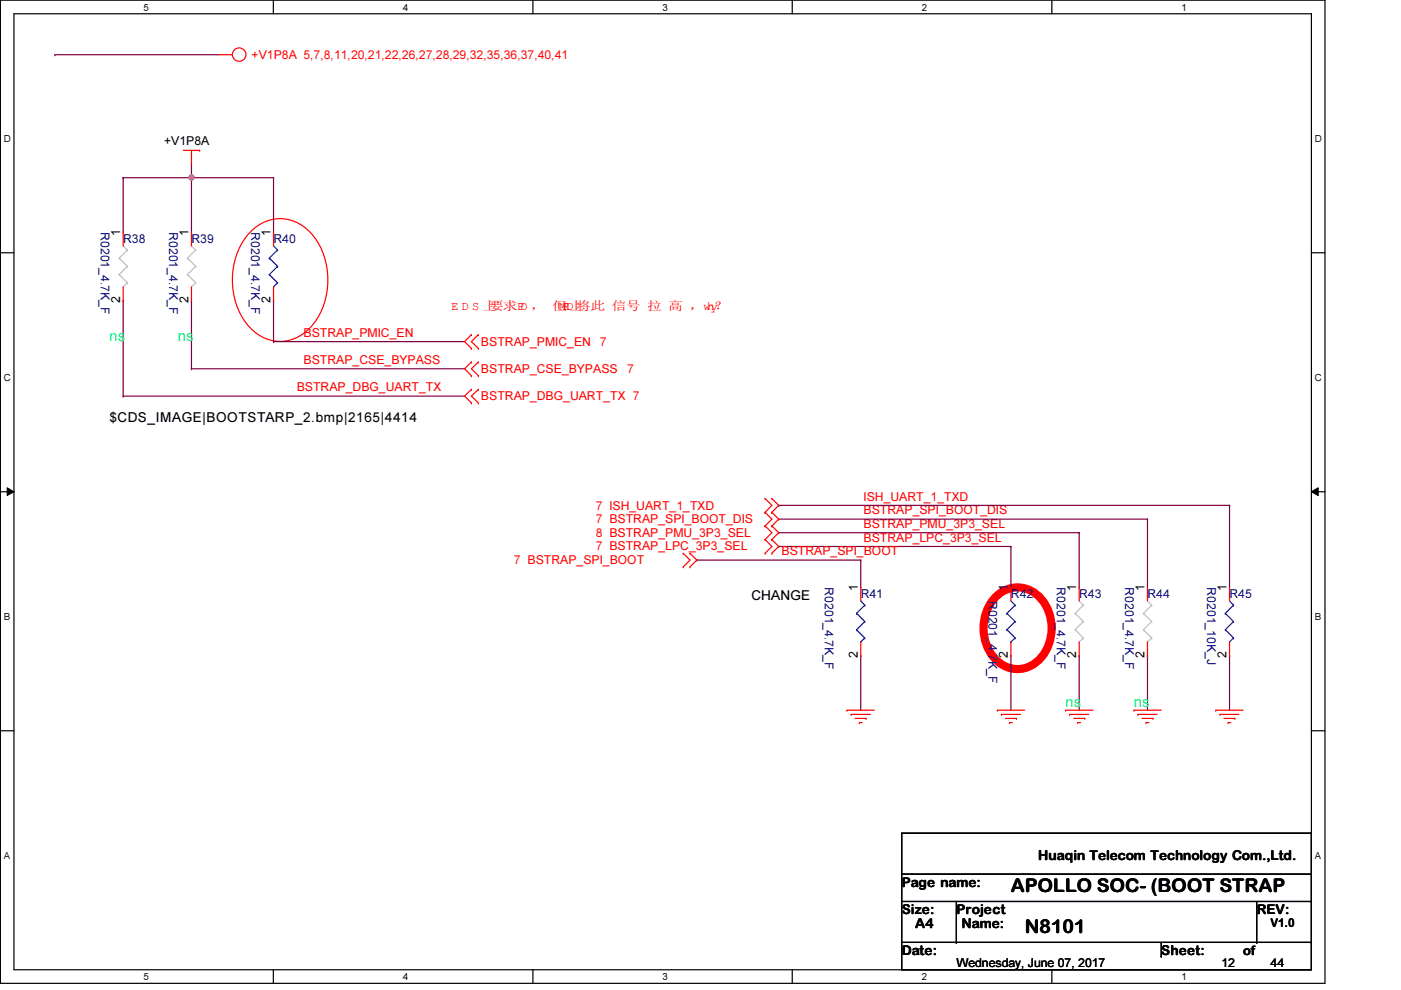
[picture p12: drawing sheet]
<svg xmlns="http://www.w3.org/2000/svg" width="297mm" height="210mm" viewBox="0 0 297 210" stroke-linecap="round" stroke-linejoin="round" font-family="sans-serif">
<path d="M.1 0h280.8v208.5h-280.8zM3 2.9h275v202.7h-275z" fill="none" stroke="#000" stroke-width=".25"/>
<g fill="#fff">
<path d="M30.4 .3h1.2v2.4h-1.2z"/>
<path d="M30.4 205.9h1.2v2.3h-1.2z"/>
</g>
<path d="M58 0v2.9M58 205.6v2.9" fill="none" stroke="#000" stroke-width=".25"/>
<g fill="#fff">
<path d="M85.4 .3h1.2v2.4h-1.2z"/>
<path d="M85.4 205.9h1.2v2.3h-1.2z"/>
</g>
<path d="M113 0v2.9M113 205.6v2.9" fill="none" stroke="#000" stroke-width=".25"/>
<g fill="#fff">
<path d="M140.5 .3h1.1v2.4h-1.1z"/>
<path d="M140.5 205.9h1.1v2.3h-1.1z"/>
</g>
<path d="M168 0v2.9M168 205.6v2.9" fill="none" stroke="#000" stroke-width=".25"/>
<g fill="#fff">
<path d="M195.4 .3h1.2v2.4h-1.2z"/>
<path d="M195.4 205.9h1.2v2.3h-1.2z"/>
</g>
<path d="M223 0v2.9M223 205.6v2.9" fill="none" stroke="#000" stroke-width=".25"/>
<g fill="#fff">
<path d="M250.5 .3h1.1v2.4h-1.1z"/>
<path d="M250.5 205.9h1.1v2.3h-1.1z"/>
<path d="M.8 28.2h1.5v2.4h-1.5z"/>
<path d="M278.8 28.2h1.4v2.4h-1.4z"/>
<path d="M.8 78.9h1.5v2.3h-1.5z"/>
<path d="M278.8 78.9h1.4v2.3h-1.4z"/>
</g>
<path d="M.1 53.6h2.9M278 53.6h2.9" fill="none" stroke="#000" stroke-width=".25"/>
<g fill="#fff">
<path d="M.8 129.6h1.4v2.3h-1.4z"/>
<path d="M278.8 129.6h1.3v2.3h-1.3z"/>
</g>
<path d="M.1 104.3h2.9M278 104.3h2.9" fill="none" stroke="#000" stroke-width=".25"/>
<path d="M1.5 103.4l1.5 .9-1.5 .8zM278 104.3l1.5-.9v1.7z" fill="#000"/>
<path d="M1.5 103.4l1.5 .9-1.5 .8zM278 104.3l1.5-.9v1.7z" fill="none" stroke="#000" stroke-width=".21"/>
<g fill="#fff">
<path d="M.8 180.3h1.4v2.3h-1.4z"/>
<path d="M278.8 180.3h1.3v2.3h-1.3z"/>
</g>
<path d="M.1 154.9h2.9M278 154.9h2.9" fill="none" stroke="#000" stroke-width=".25"/>
<path d="M211.3 126.3a6.5 6.5 0 0 1 10.2 1.6 9.5 9.5 0 0 1-3 13.3 6.6 6.6 0 0 1-9-3.6 9.9 9.9 0 0 1 1.8-11.3z" fill="none" stroke="#f00" stroke-width="1.7"/>
<path d="M53.1 49.2a8.6 8.6 0 0 1 13.4 1 15.6 15.6 0 0 1-.8 19.3 8.5 8.5 0 0 1-13.5-.9 15.6 15.6 0 0 1 .9-19.4z" fill="none" stroke="#f00" stroke-width=".25"/>
<g fill="none" stroke="#800040" stroke-width=".25">
<path d="M26.1 37.7h.1M26.1 37.7h14.5M40.6 34.8h.1M40.6 37.7h.1M40.6 34.8v14.4M26.1 63.7h.1M26.1 63.7v20.3M40.6 78.2h.1M40.6 63.7h.1M40.6 63.7v14.5M40.6 78.2h57.9M58 63.7h.1"/>
<path d="M58 72.4h.1M58 63.7v8.7M58 72.4h40.5M26.1 84h.1M26.1 84h72.4M147.7 118.7h.1M147.7 118.7h34.8M165.1 115.9h.1M165.1 112.9h.1M165.1 110.1h.1M165.1 107.1h.1M165.1 115.9h49.2"/>
<path d="M165.1 112.9h63.7M165.1 110.1h78.2M165.1 107.1h95.6M182.5 118.7h.1M182.5 118.7v5.8M214.3 115.9h.1M214.3 115.9v8.6M228.8 112.9h.1M228.8 112.9v11.6M243.3 110.1h.1M243.3 110.1v14.4M260.7 107.1h.1"/>
<path d="M260.7 107.1v17.4M182.5 139h.1M182.5 139v11.6M214.3 139h.1M214.3 139v11.6M228.8 139h.1M228.8 139v11.6M243.3 139h.1M243.3 139v11.6M260.7 139h.1M260.7 139v11.6"/>
</g>
<circle cx="40.6" cy="37.6" r=".56" fill="#f0f"/>
<circle cx="40.6" cy="37.6" r=".56" fill="none" stroke="#f0f" stroke-width=".25"/>
<path d="M11.6 11.6h.1M11.6 11.6h34.8M26.1 37.7h.1M26.1 37.7v11.5M40.6 37.7h.1M40.6 37.7h17.4M58 37.7h.1M58 37.7v11.5" fill="none" stroke="#800040" stroke-width=".25"/>
<g fill="none" stroke="#f00" stroke-width=".25">
<path d="M46.4 11.6h2.9M49.3 11.6h.1M38.9 31.9h3.4M40.6 34.8h.1M40.6 31.9v2.9M42.3 31.9h.1M26.1 49.2h.1M26.1 49.2v3M40.6 49.2h.1M40.6 49.2v3M58 49.2h.1M58 49.2v3"/>
<path d="M26.1 63.7h.1M26.1 60.8v2.9M40.6 63.7h.1M40.6 60.8v2.9M58 63.7h.1M58 60.8v2.9M99.9 71h.1M99.9 73.9h.1M99.9 76.8h.1M99.9 79.7h.1M99.9 71l-1.4 1.4 1.4 1.5M99.9 76.8l-1.4 1.4 1.4 1.5"/>
<path d="M101.4 73.9h.1M101.4 71h.1M101.4 79.7h.1M101.4 76.8h.1M101.4 71l-1.5 1.4 1.5 1.5M101.4 76.8l-1.5 1.4 1.5 1.5M99.9 82.5h.1M99.9 85.4h.1M99.9 82.5l-1.4 1.5 1.4 1.4M101.4 85.4h.1M101.4 82.5h.1M101.4 82.5l-1.5 1.5 1.5 1.4"/>
<path d="M144.9 117.3h.1M144.9 117.3l1.4 1.4-1.4 1.5M146.3 117.3h.1M146.3 117.3l1.4 1.4-1.4 1.5M162.2 108.6h.1M162.2 105.7h.1M162.2 111.5h.1M162.2 114.4h.1M162.2 117.3h.1M162.2 105.7l1.5 1.4-1.5 1.5M162.2 108.6l1.5 1.5-1.5 1.4M162.2 111.5l1.5 1.4-1.5 1.5"/>
<path d="M162.2 114.4l1.5 1.5-1.5 1.4M163.7 105.7h.1M163.7 108.6h.1M163.7 111.5h.1M163.7 114.4h.1M163.7 117.3h.1M163.7 105.7l1.4 1.4-1.4 1.5M163.7 108.6l1.4 1.5-1.4 1.4M163.7 111.5l1.4 1.4-1.4 1.5M163.7 114.4l1.4 1.5-1.4 1.4M144.9 120.2h.1M146.3 120.2h.1"/>
<path d="M182.5 124.5h.1M182.5 139h.1M182.5 124.5v2.9M182.5 136.1v2.9M214.3 124.5h.1M214.3 139h.1M214.3 124.5v2.9M214.3 136.1v2.9M228.8 124.5h.1M228.8 139h.1M228.8 124.5v2.9M228.8 136.1v2.9"/>
<path d="M243.3 124.5h.1M243.3 139h.1M243.3 124.5v2.9M243.3 136.1v2.9M260.7 124.5h.1M260.7 139h.1M260.7 124.5v2.9M260.7 136.1v2.9M179.6 150.6h.1M179.6 150.6h5.8M180.5 151.5h.1M180.5 151.5h4"/>
<path d="M181.3 152.3h2.3M182.2 153.2h.1M182.2 153.2h.6M183.6 152.3h.1M211.5 150.6h.1M211.5 150.6h5.8M212.3 151.5h.1M212.3 151.5h4.1M213.2 152.3h2.3M214 153.2h.1M214 153.2h.6M215.5 152.3h.1"/>
<path d="M225.9 150.6h.1M225.9 150.6h5.8M226.8 151.5h.1M226.8 151.5h4M227.7 152.3h2.3M228.5 153.2h.1M228.5 153.2h.6M230 152.3h.1M240.4 150.6h.1M240.4 150.6h5.8M241.3 151.5h.1M241.3 151.5h4"/>
<path d="M242.1 152.3h2.4M243 153.2h.1M243 153.2h.6M244.5 152.3h.1M257.8 150.6h.1M257.8 150.6h5.8M258.7 151.5h.1M258.7 151.5h4M259.5 152.3h2.3M260.4 153.2h.1M260.4 153.2h.5M261.8 152.3h.1"/>
<circle cx="50.7" cy="11.6" r="1.43"/>
</g>
<g fill="none" stroke="#000" stroke-width=".25">
<path d="M191.2 176.7h86.8v28.9h-86.8zM191.2 185.3h86.8M191.2 191.1h86.8M191.2 199.8h86.8M202.8 199.8h.1M202.8 191.1v8.7M246.2 199.8v2.9M266.4 199.8h.1M266.4 191.1v8.7M278 185.3h.1M278 191.1h.1M278 199.8h.1"/>
<path d="M246.2 202.7h.1"/>
</g>
<g fill="none" stroke="#c0c0c0" stroke-width=".25">
<path d="M25.3 54.7h.1M25.3 58.2h.1M25.3 54.7l1.7 1.8M25.3 58.2l1.7 1.7M26.1 52.2l.9 .8M27 53h.1M27 56.5h.1M27 59.9h.1M27 53l-1.7 1.7M27 56.5l-1.7 1.7M27 59.9l-.9 .9M39.7 54.7h.1"/>
<path d="M39.7 58.2h.1M39.7 54.7l1.8 1.8M39.7 58.2l1.8 1.7M40.6 52.2l.9 .8M41.5 53h.1M41.5 56.5h.1M41.5 59.9h.1M41.5 53l-1.8 1.7M41.5 56.5l-1.8 1.7M41.5 59.9l-.9 .9M26.1 60.8h.1M40.6 60.8h.1"/>
<path d="M228 130h.1M228 133.5h.1M228 130l1.7 1.8M228 133.5l1.7 1.8M228.8 136.1h.1M228.8 127.4l.9 .9M229.7 128.3h.1M229.7 131.8h.1M229.7 135.3h.1M229.7 128.3l-1.7 1.7M229.7 131.8l-1.7 1.7M229.7 135.3l-.9 .8"/>
<path d="M242.4 130h.1M242.4 133.5h.1M242.4 130l1.8 1.8M242.4 133.5l1.8 1.8M243.3 136.1h.1M243.3 127.4l.9 .9M244.2 128.3h.1M244.2 131.8h.1M244.2 135.3h.1M244.2 128.3l-1.8 1.7M244.2 131.8l-1.8 1.7M244.2 135.3l-.9 .8"/>
</g>
<g fill="none" stroke="#00f" stroke-width=".25">
<path d="M57.1 54.7h.1M57.1 58.2h.1M57.1 54.7l1.7 1.8M57.1 58.2l1.7 1.7M58 52.2l.8 .8M58.8 53h.1M58.8 56.5h.1M58.8 59.9h.1M58.8 53l-1.7 1.7M58.8 56.5l-1.7 1.7M58.8 59.9l-.8 .9M58 60.8h.1"/>
<path d="M181.6 130h.1M181.6 133.5h.1M181.6 130l1.7 1.8M181.6 133.5l1.7 1.8M182.5 136.1h.1M182.5 127.4l.8 .9M183.3 128.3h.1M183.3 131.8h.1M183.3 135.3h.1M183.3 128.3l-1.7 1.7M183.3 131.8l-1.7 1.7M183.3 135.3l-.8 .8"/>
<path d="M213.5 130h.1M213.5 133.5h.1M213.5 130l1.7 1.8M213.5 133.5l1.7 1.8M214.3 136.1h.1M214.3 127.4l.9 .9M215.2 128.3h.1M215.2 131.8h.1M215.2 135.3h.1M215.2 128.3l-1.7 1.7M215.2 131.8l-1.7 1.7M215.2 135.3l-.9 .8"/>
<path d="M259.8 130h.1M259.8 133.5h.1M259.8 130l1.7 1.8M259.8 133.5l1.7 1.8M260.7 136.1h.1M260.7 127.4l.8 .9M261.5 128.3h.1M261.5 131.8h.1M261.5 135.3h.1M261.5 128.3l-1.7 1.7M261.5 131.8l-1.7 1.7M261.5 135.3l-.8 .8"/>
</g>
<circle cx="40.6" cy="37.6" r=".56" fill="#f0f"/>
<circle cx="40.6" cy="37.6" r=".56" fill="none" stroke="#f0f" stroke-width=".25"/>
<g font-size="4">
<text x="214.3" y="189.1">APOLLO SOC- (BOOT STRAP</text>
<text x="217.3" y="197.8">N8101</text>
</g>
<g font-size="3.1" fill="#00ff80">
<text x="23.2" y="72.3">ns</text>
<text x="37.7" y="72.3">ns</text>
<text x="225.9" y="149.9">ns</text>
<text x="240.4" y="149.9">ns</text>
</g>
<g font-size="2.9">
<text x="23.2" y="89.5">$CDS_IMAGE|BOOTSTARP_2.bmp|2165|4414</text>
<text x="159.3" y="127.1">CHANGE</text>
<text x="220.1" y="182.2">Huaqin Telecom Technology Com.,Ltd.</text>
<text x="191.2" y="188">Page name:</text>
<text x="191.2" y="193.8">Size:</text>
<text x="194.1" y="196.7">A4</text>
<text x="202.8" y="193.8">Project</text>
<text x="203.9" y="196.7">Name:</text>
<text x="266.4" y="193.8">REV:</text>
<text x="191.2" y="202.5">Date:</text>
<text x="246.2" y="202.5">Sheet:</text>
</g>
<text font-size="2.8" x="263.6" y="202.4">of</text>
<g font-size="2.6" fill="#f00">
<text x="53.3" y="12.5">+V1P8A 5,7,8,11,20,21,22,26,27,28,29,32,35,36,37,40,41</text>
<text x="95.6" y="65.8">E D S 上</text>
<text x="103.7" y="65.8">上上PD ， 但 上</text>
<text x="118.6" y="65.8">MRD 上上 上上 上 上 ，why？</text>
<text x="64.3" y="71.4">BSTRAP_PMIC_EN</text>
<text x="64.3" y="77.2">BSTRAP_CSE_BYPASS</text>
<text x="102" y="73.3">BSTRAP_PMIC_EN</text>
<text x="127.2" y="73.3">7</text>
<text x="62.9" y="83">BSTRAP_DBG_UART_TX</text>
<text x="102" y="79.1">BSTRAP_CSE_BYPASS</text>
<text x="133" y="79.1">7</text>
<text x="102" y="84.9">BSTRAP_DBG_UART_TX 7</text>
<text x="183.1" y="106.1">ISH_UART_1_TXD</text>
<text x="126.3" y="108">7 ISH_UART_1_TXD</text>
<text x="126.3" y="111">7 BSTRAP_SPI_BOOT_DIS</text>
<text x="126.3" y="113.8">8 BSTRAP_PMU_3P3_SEL</text>
<text x="183.1" y="111.9">BSTRAP_PMU_3P3_SEL</text>
<text x="183.1" y="109.1">BSTRAP_SPI_BOOT_DIS</text>
<text x="108.9" y="119.6">7 BSTRAP_SPI_BOOT</text>
<text x="126.3" y="116.7">7 BSTRAP_LPC_3P3_SEL</text>
<text x="165.7" y="117.7">BSTRAP_SPI_BOOT</text>
<text x="183.1" y="114.9">BSTRAP_LPC_3P3_SEL</text>
</g>
<g font-size="2.6">
<text x="34.8" y="30.7">+V1P8A</text>
<text x="25.5" y="50.1" transform="rotate(-90 25.5 50.1)">1</text>
<text x="40" y="50.1" transform="rotate(-90 40 50.1)">1</text>
<text x="57.4" y="50.1" transform="rotate(-90 57.4 50.1)">1</text>
<text x="25.5" y="64.3" transform="rotate(-90 25.5 64.3)">2</text>
<text x="40" y="64.3" transform="rotate(-90 40 64.3)">2</text>
<text x="57.4" y="64.3" transform="rotate(-90 57.4 64.3)">2</text>
<text x="181.9" y="125.4" transform="rotate(-90 181.9 125.4)">1</text>
<text x="213.7" y="125.4" transform="rotate(-90 213.7 125.4)">1</text>
<text x="228.2" y="125.4" transform="rotate(-90 228.2 125.4)">1</text>
<text x="242.7" y="125.4" transform="rotate(-90 242.7 125.4)">1</text>
<text x="260.1" y="125.4" transform="rotate(-90 260.1 125.4)">1</text>
<text x="181.9" y="139.6" transform="rotate(-90 181.9 139.6)">2</text>
<text x="213.7" y="139.6" transform="rotate(-90 213.7 139.6)">2</text>
<text x="228.2" y="139.6" transform="rotate(-90 228.2 139.6)">2</text>
<text x="242.7" y="139.6" transform="rotate(-90 242.7 139.6)">2</text>
<text x="260.1" y="139.6" transform="rotate(-90 260.1 139.6)">2</text>
<text x="269.4" y="196.5">V1.0</text>
<text x="202.8" y="205.1">Wednesday, June 07, 2017</text>
<text x="259" y="205.1">12</text>
<text x="269.4" y="205.1">44</text>
</g>
<g font-size="2.6" fill="#000080">
<text x="21.4" y="49.2" transform="rotate(90 21.4 49.2)">R0201_4.7K_F</text>
<text x="26.1" y="51.6">R38</text>
<text x="35.9" y="49.2" transform="rotate(90 35.9 49.2)">R0201_4.7K_F</text>
<text x="40.6" y="51.6">R39</text>
<text x="53.3" y="49.2" transform="rotate(90 53.3 49.2)">R0201_4.7K_F</text>
<text x="58" y="51.6">R40</text>
<text x="174.9" y="124.5" transform="rotate(90 174.9 124.5)">R0201_4.7K_F</text>
<text x="224.1" y="124.5" transform="rotate(90 224.1 124.5)">R0201_4.7K_F</text>
<text x="238.5" y="124.5" transform="rotate(90 238.5 124.5)">R0201_4.7K_F</text>
<text x="255.9" y="124.5" transform="rotate(90 255.9 124.5)">R0201_10K_J</text>
<text x="182.5" y="126.9">R41</text>
<text x="209.6" y="127.4" transform="rotate(90 209.6 127.4)">R0201_4.7K_F</text>
<text x="214.3" y="126.9">R42</text>
<text x="228.8" y="126.9">R43</text>
<text x="243.3" y="126.9">R44</text>
<text x="260.7" y="126.9">R45</text>
</g>
<g font-size="2.1">
<text x="30.4" y="2.2">5</text>
<text x="85.4" y="2.2">4</text>
<text x="140.5" y="2.2">3</text>
<text x="195.4" y="2.2">2</text>
<text x="250.5" y="2.2">1</text>
<text x=".8" y="30.1">D</text>
<text x="278.8" y="30.1">D</text>
<text x=".8" y="80.8">C</text>
<text x="278.8" y="80.8">C</text>
<text x=".8" y="131.5">B</text>
<text x="278.8" y="131.5">B</text>
<text x=".8" y="182.2">A</text>
<text x="278.8" y="182.2">A</text>
<text x="30.4" y="207.8">5</text>
<text x="85.4" y="207.8">4</text>
<text x="140.5" y="207.8">3</text>
<text x="195.4" y="207.8">2</text>
<text x="250.5" y="207.8">1</text>
</g>
</svg>
